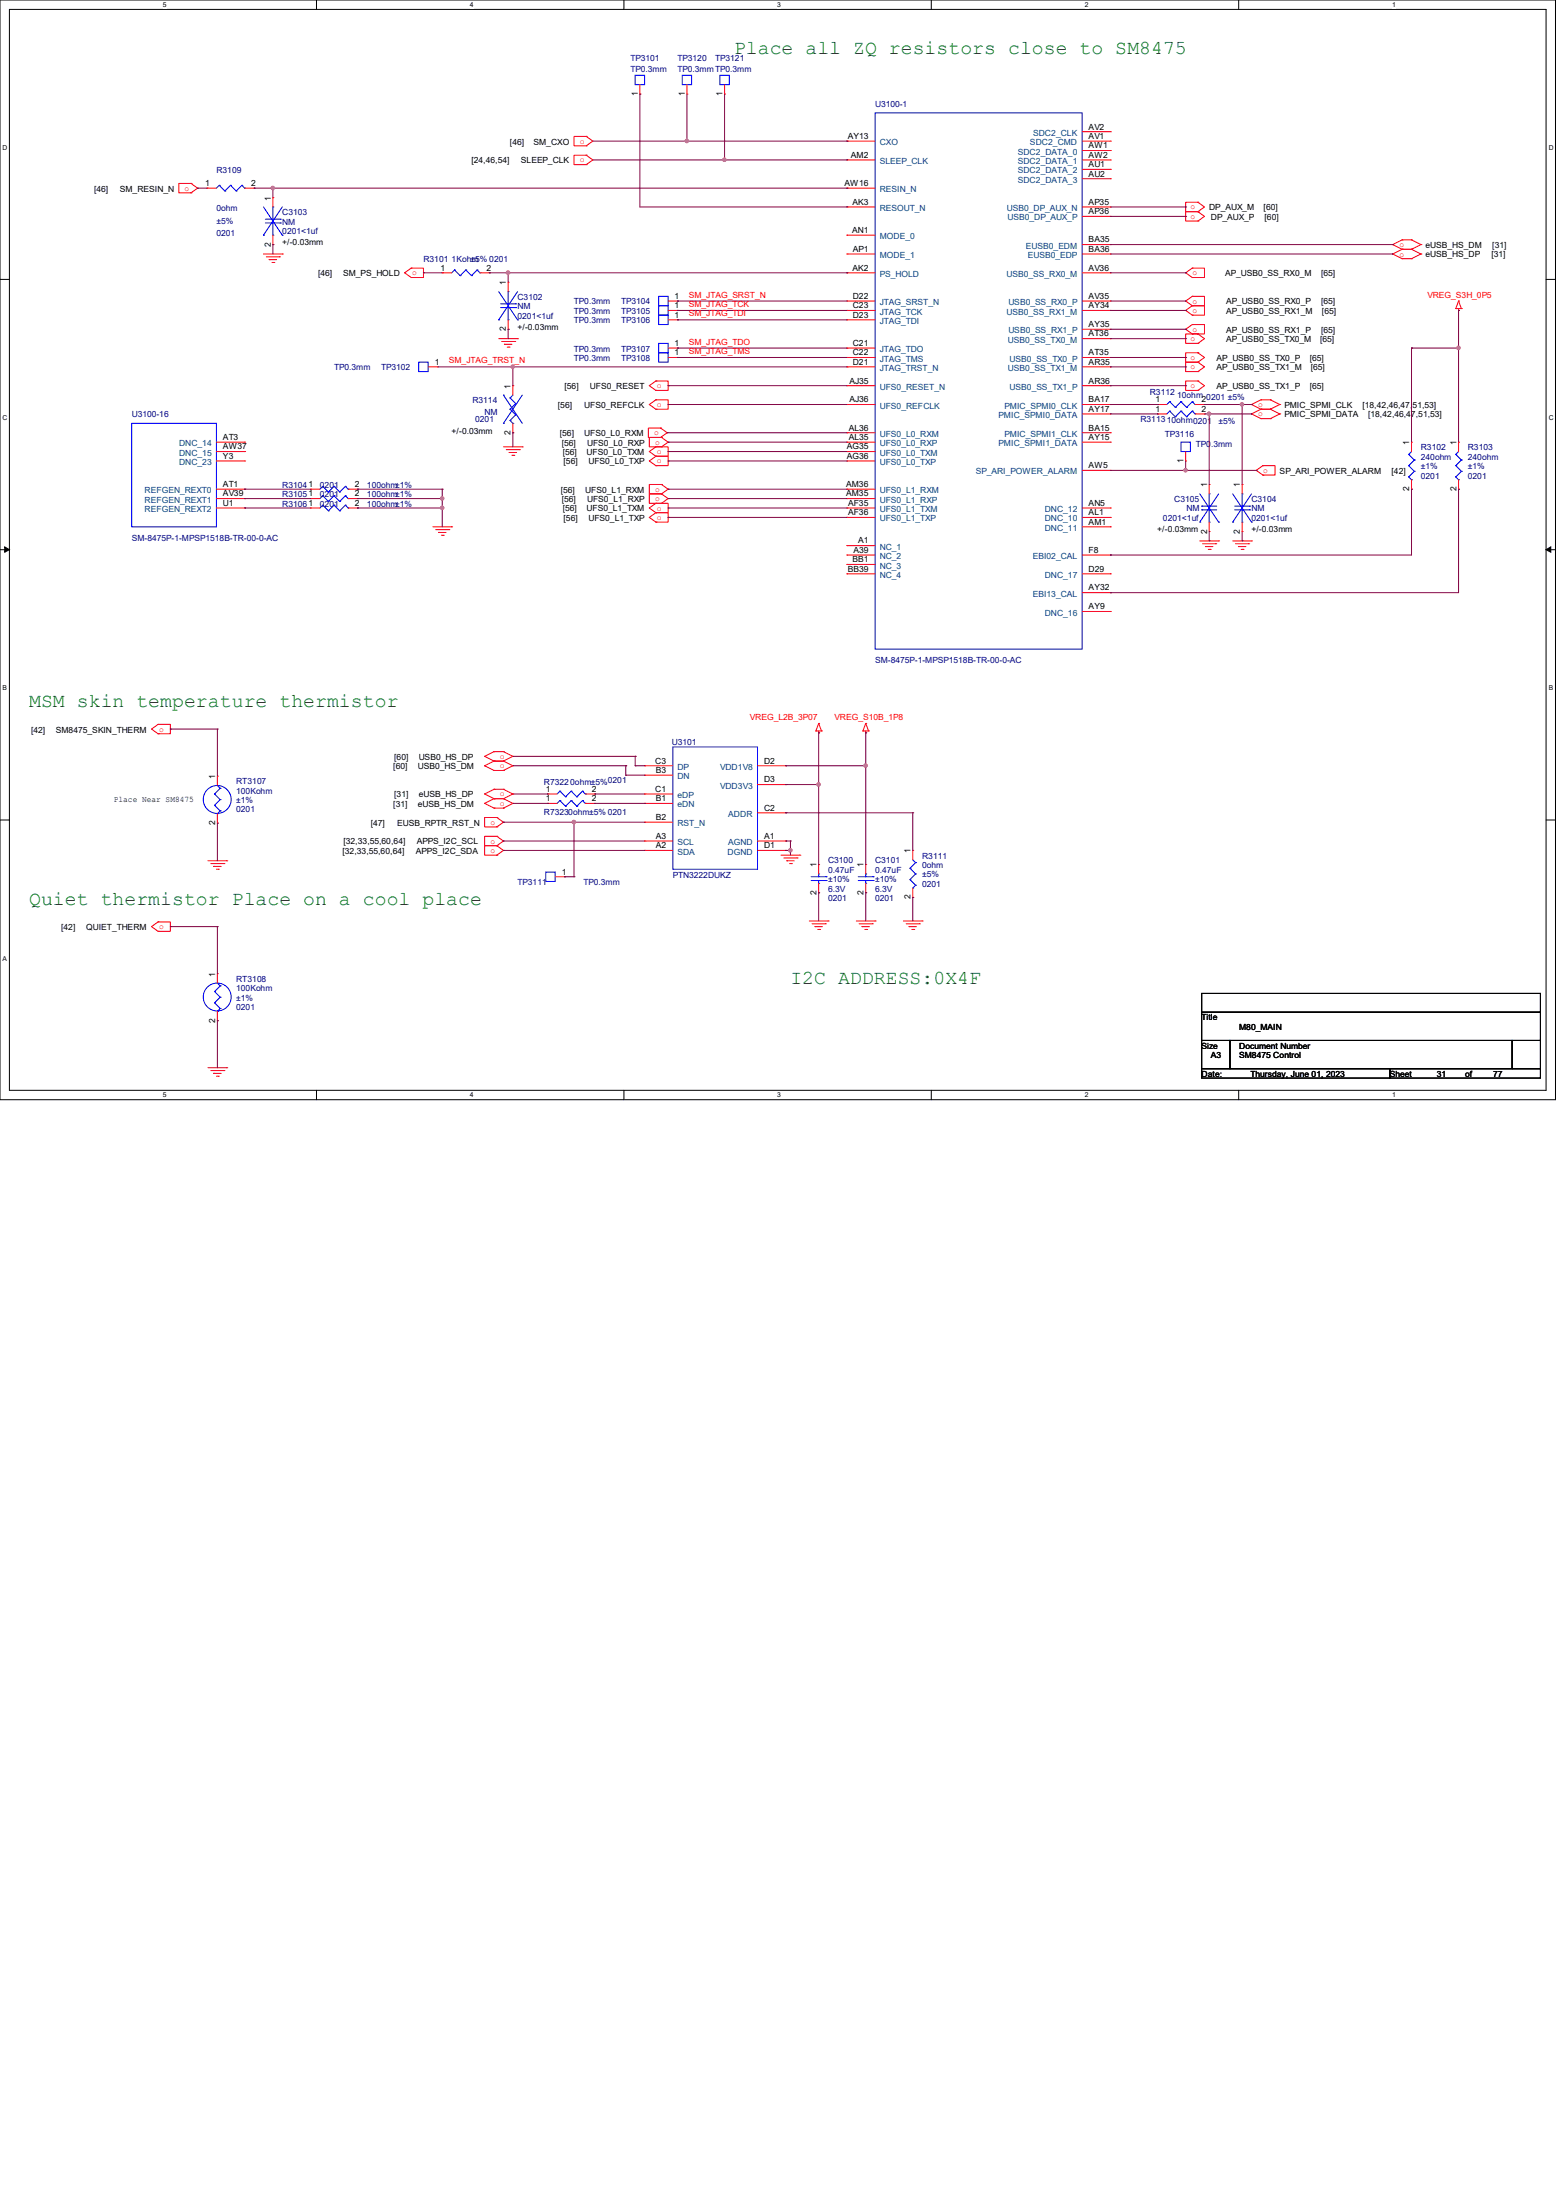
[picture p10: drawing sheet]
<svg xmlns="http://www.w3.org/2000/svg" width="210mm" height="297mm" viewBox="0 0 210 297" stroke-linecap="round" stroke-linejoin="round" font-family="sans-serif">
<path d="M0 0h209.9v148.5h-209.9zM1.3 1.3h207.4v145.9h-207.4z" fill="none" stroke="#000" stroke-width=".13"/>
<g fill="#fff">
<path d="M22 .1h.5v1h-.5z"/>
<path d="M22 147.3h.5v1h-.5z"/>
</g>
<path d="M42.7 0v1.3M42.7 147.2v1.3" fill="none" stroke="#000" stroke-width=".13"/>
<g fill="#fff">
<path d="M63.4 .1h.5v1h-.5z"/>
<path d="M63.4 147.3h.5v1h-.5z"/>
</g>
<path d="M84.2 0v1.3M84.2 147.2v1.3" fill="none" stroke="#000" stroke-width=".13"/>
<g fill="#fff">
<path d="M104.9 .1h.5v1h-.5z"/>
<path d="M104.9 147.3h.5v1h-.5z"/>
</g>
<path d="M125.7 0v1.3M125.7 147.2v1.3" fill="none" stroke="#000" stroke-width=".13"/>
<g fill="#fff">
<path d="M146.4 .1h.5v1h-.5z"/>
<path d="M146.4 147.3h.5v1h-.5z"/>
</g>
<path d="M167.2 0v1.3M167.2 147.2v1.3" fill="none" stroke="#000" stroke-width=".13"/>
<g fill="#fff">
<path d="M187.9 .1h.5v1h-.5z"/>
<path d="M187.9 147.3h.5v1h-.5z"/>
<path d="M.3 19.5h.7v1h-.7z"/>
<path d="M209 19.5h.6v1h-.6z"/>
<path d="M.3 55.9h.7v1h-.7z"/>
<path d="M209 55.9h.6v1h-.6z"/>
</g>
<path d="M0 37.7h1.3M208.7 37.7h1.2" fill="none" stroke="#000" stroke-width=".13"/>
<g fill="#fff">
<path d="M.3 92.4h.6v1h-.6z"/>
<path d="M209 92.4h.6v1h-.6z"/>
</g>
<path d="M0 74.2h1.3M208.7 74.2h1.2" fill="none" stroke="#000" stroke-width=".13"/>
<path d="M.6 73.8l.7 .4-.7 .3zM208.7 74.2l.6-.4v.7z" fill="#000" stroke="#000" stroke-width=".13"/>
<path d="M.3 128.9h.6v1h-.6z" fill="#fff"/>
<path d="M0 110.7h1.3M208.7 110.7h1.2M162.2 134.1h45.7v2.6h-45.7zM162.2 136.7h45.7v3.8h-45.7zM162.2 140.5h3.8v3.8h-3.8zM162.2 144.3h25.4v1.2h-25.4zM166 140.5h38.1v3.8h-38.1zM187.6 144.3h20.3v1.2h-20.3zM204.1 140.5h3.8v3.8h-3.8z" fill="none" stroke="#000" stroke-width=".13"/>
<g fill="none" stroke="#f00" stroke-width=".13">
<path d="M79.1 18.4h.1M79.1 19.7h.1M79.1 18.4h-1.6v1.3h1.6M79.1 18.4l.9 .6-.9 .7M86.4 12.7h.1M86.4 11.4v1.3M92.7 12.7h.1M92.7 11.4v1.3M97.8 12.7h.1M97.8 11.4v1.3M114.3 19h.1M114.3 19h3.8"/>
<path d="M146 19h3.9M146 17.8h3.9M149.9 17.8h.1M149.9 19h.1M25.8 24.8h.1M25.8 26h.1M25.8 24.8h-1.7v1.2h1.7M25.8 24.8l.9 .6-.9 .6M27.9 25.4h.1M27.9 25.4h1.3M33 25.4h1.3M34.3 25.4h.1"/>
<path d="M35.6 34.3h2.5M35.9 34.7h1.8M36.3 35.1h.1M36.3 35.1h1M36.7 35.4h.3M36.8 26.7h.1M36.8 33h.1M36.8 26.7v1.2M36.8 31.7v1.3M37 35.4h.1M37.7 34.7h.1M38.1 34.3h.1"/>
<path d="M55.5 36.2h.1M55.5 37.5h.1M55.5 36.2h1.6v1.3h-1.6M55.5 36.2l-.9 .6 .9 .7M59.7 36.8h.1M59.7 36.8h1.3M64.8 36.8h1.2M66 36.8h.1M68.6 38.1h.1M68.6 38.1v1.3M79.1 21h.1M79.1 22.2h.1"/>
<path d="M79.1 21h-1.6v1.2h1.6M79.1 21l.9 .6-.9 .6M114.3 31.7h.1M114.3 34.3h.1M114.3 36.8h.1M114.3 25.4h.1M114.3 27.9h.1M114.3 21.6h.1M114.3 34.3h3.8M114.3 36.8h3.8M114.3 25.4h3.8M114.3 31.7h3.8"/>
<path d="M114.3 27.9h3.8M114.3 21.6h3.8M146 34.3h3.9M146 36.8h3.9M146 33h3.9M146 27.9h3.9M146 20.3h3.9M146 21.6h3.9M146 22.9h3.9M146 24.1h3.9M146 29.2h3.9M149.9 33h.1"/>
<path d="M149.9 34.3h.1M149.9 20.3h.1M149.9 21.6h.1M149.9 22.9h.1M149.9 24.1h.1M149.9 27.9h.1M149.9 29.2h.1M149.9 36.8h.1M160.9 36.2h.1M160.9 37.5h.1M160.9 36.2h1.7v1.3h-1.7M160.9 36.2l-.9 .6 .9 .7"/>
<path d="M161.7 27.3h.1M161.7 28.6h.1M161.7 27.3h-1.7v1.3h1.7M161.7 29.8h.1M161.7 28.6h-1.7v1.2h1.7M161.7 27.3l.9 .6-.9 .7M161.7 28.6l.9 .6-.9 .6M188 33h.1M188 34.3h.1M188 33l1.2 .7M188 34.3l1.2 .6M189.2 32.4h.1"/>
<path d="M189.2 33.7h.1M189.2 34.9h.1M189.2 32.4l-1.2 .6M189.2 32.4h1.3M189.2 33.7h1.3M189.2 33.7l-1.2 .6M189.2 34.9h1.3M190.5 32.4h.1M190.5 33.7h.1M190.5 34.9h.1M190.5 32.4l1.3 .6M190.5 33.7l1.3 .6"/>
<path d="M191.8 33h.1M191.8 34.3h.1M191.8 33l-1.3 .7M191.8 34.3l-1.3 .6M29.2 59.7h3.8M33 59.7h.1M57.8 49.5h1.3M59.1 49.5h.1M67.3 45.7h2.5M67.7 46.1h1.8M68.1 46.5h.1M68.1 46.5h1"/>
<path d="M68.5 46.9h.2M68.6 44.4h.1M68.6 43.2v1.2M68.7 46.9h.1M69.2 52.1h.1M69.2 58.4h.1M69.2 52.1v1.2M69.2 57.1v1.3M69.5 46.1h.1M69.8 45.7h.1M88.5 51.4h.1M88.5 52.7h.1"/>
<path d="M88.5 51.4h1.7v1.3h-1.7M88.5 54h.1M88.5 55.2h.1M88.5 54h1.7v1.2h-1.7M88.5 51.4l-.9 .7 .9 .6M88.5 54l-.9 .6 .9 .6M89.2 57.8h.1M89.2 59.1h.1M89.2 57.8h-1.7v1.3h1.7M89.2 57.8l.8 .6-.8 .7M89.3 59.1h.1M89.3 59.1h-1.7v1.2h1.7"/>
<path d="M89.3 59.1l.9 .6-.9 .6M90.2 47h1.2M90.2 40.6h1.2M90.2 48.3h1.2M90.2 41.9h1.2M90.2 43.2h1.2M91.4 47h.1M91.4 40.6h.1M91.4 48.3h.1M91.4 41.9h.1M91.4 43.2h.1M114.3 40.6h.1"/>
<path d="M114.3 41.9h.1M114.3 43.2h.1M114.3 47h.1M114.3 48.3h.1M114.3 49.5h.1M114.3 58.4h.1M114.3 59.7h.1M114.3 54.6h.1M114.3 52.1h.1M114.3 47h3.8M114.3 40.6h3.8M114.3 48.3h3.8"/>
<path d="M114.3 54.6h3.8M114.3 41.9h3.8M114.3 43.2h3.8M114.3 49.5h3.8M114.3 58.4h3.8M114.3 59.7h3.8M114.3 52.1h3.8M146 45.7h3.9M146 55.9h3.9M146 40.6h3.9M146 48.3h3.9M146 54.6h3.9"/>
<path d="M146 41.9h3.9M146 49.5h3.9M146 58.4h3.9M146 59.7h3.9M146 52.1h3.9M146 44.4h3.9M149.9 54.6h.1M149.9 55.9h.1M149.9 58.4h.1M149.9 59.7h.1M149.9 40.6h.1M149.9 41.9h.1"/>
<path d="M149.9 44.4h.1M149.9 45.7h.1M149.9 48.3h.1M149.9 49.5h.1M149.9 52.1h.1M156.2 55.9h.1M156.2 54.6h.1M156.2 55.9h1.3M156.2 54.6h1.3M160.9 40h.1M160.9 41.3h.1M160.9 40h1.7v1.3h-1.7"/>
<path d="M160.9 42.5h.1M160.9 41.3h1.7v1.2h-1.7M160.9 43.8h.1M160.9 45.1h.1M160.9 43.8h1.7v1.3h-1.7M160.9 40l-.9 .6 .9 .7M160.9 41.3l-.9 .6 .9 .6M160.9 43.8l-.9 .6 .9 .7M161.3 55.9h1.3M161.3 54.6h1.3M161.7 45.1h.1M161.7 46.4h.1"/>
<path d="M161.7 45.1h-1.7v1.3h1.7M161.7 47.6h.1M161.7 48.9h.1M161.7 47.6h-1.7v1.3h1.7M161.7 50.2h.1M161.7 48.9h-1.7v1.3h1.7M161.7 51.4h.1M161.7 52.7h.1M161.7 51.4h-1.7v1.3h1.7M161.7 45.1l.9 .6-.9 .7M161.7 47.6l.9 .7-.9 .6M161.7 48.9l.9 .6-.9 .7"/>
<path d="M161.7 51.4l.9 .7-.9 .6M162.6 55.9h.1M162.6 54.6h.1M168.9 55.9h.1M168.9 54.6h.1M168.9 55.9l1.3 .6M168.9 54.6l1.3 .6M170.2 55.2h.1M170.2 56.5h.1M170.2 54h.1M170.2 55.2l-1.3 .7M170.2 55.2h1.2"/>
<path d="M170.2 56.5h1.2M170.2 54l-1.3 .6M170.2 54h1.2M171.4 55.2h.1M171.4 56.5h.1M171.4 54h.1M171.4 55.2l1.3 .7M171.4 54l1.3 .6M172.7 55.9h.1M172.7 54.6h.1M172.7 55.9l-1.3 .6M172.7 54.6l-1.3 .6"/>
<path d="M190.5 59.7h.1M190.5 59.7v1.3M196.5 41.7h.1M196.5 41.7h.7M196.8 41.9h.1M196.8 40.6h.1M196.8 59.7h.1M196.8 41.7v.2M196.8 59.7v1.3M196.8 40.6l.4 1.1M196.8 40.6l-.3 1.1M197.2 41.7h.1"/>
<path d="M29.2 67.3h3.8M29.2 68.6h3.8M29.2 66h3.8M29.2 61h3.8M29.2 62.2h3.8M33 61h.1M33 62.2h.1M33 66h.1M33 67.3h.1M33 68.6h.1M41.9 67.3h.1M41.9 68.6h.1"/>
<path d="M41.9 66h.1M41.9 67.3h1.3M41.9 68.6h1.3M41.9 66h1.3M47 67.3h1.3M47 68.6h1.3M47 66h1.3M48.3 67.3h.1M48.3 68.6h.1M48.3 66h.1M58.4 71.1h2.6M58.8 71.5h1.8"/>
<path d="M59.2 71.9h.1M59.2 71.9h1M59.6 72.3h.2M59.8 72.3h.1M60.6 71.5h.1M61 71.1h.1M67.9 60.3h2.6M68.3 60.7h1.8M68.7 61.1h.1M68.7 61.1h1M69.1 61.5h.2M69.3 61.5h.1"/>
<path d="M70.1 60.7h.1M70.5 60.3h.1M88.5 67.9h.1M88.5 69.2h.1M88.5 67.9h1.7v1.3h-1.7M88.5 70.5h.1M88.5 69.2h1.7v1.3h-1.7M88.5 60.3h.1M88.5 61.6h.1M88.5 60.3h1.7v1.3h-1.7M88.5 62.9h.1M88.5 61.6h1.7v1.3h-1.7"/>
<path d="M88.5 67.9l-.9 .7 .9 .6M88.5 69.2l-.9 .6 .9 .7M88.5 60.3l-.9 .7 .9 .6M88.5 61.6l-.9 .6 .9 .7M89.3 65.4h.1M89.3 66.7h.1M89.3 65.4h-1.7v1.3h1.7M89.3 67.9h.1M89.3 66.7h-1.7v1.2h1.7M89.3 60.3h.1M89.3 65.4l.9 .6-.9 .7M89.3 66.7l.9 .6-.9 .6"/>
<path d="M114.3 73.7h.1M114.3 74.9h.1M114.3 76.2h.1M114.3 77.5h.1M114.3 61h.1M114.3 62.2h.1M114.3 66h.1M114.3 67.3h.1M114.3 68.6h.1M114.3 69.8h.1M114.3 67.3h3.8M114.3 68.6h3.8"/>
<path d="M114.3 66h3.8M114.3 69.8h3.8M114.3 77.5h3.8M114.3 74.9h3.8M114.3 73.7h3.8M114.3 76.2h3.8M114.3 61h3.8M114.3 62.2h3.8M146 71.1h3.9M146 68.6h3.9M146 69.8h3.9M146 77.5h3.9"/>
<path d="M146 74.9h3.9M146 63.5h3.9M149.9 69.8h.1M149.9 71.1h.1M149.9 68.6h.1M149.9 77.5h.1M149.9 74.9h.1M149.9 63.5h.1M160 62.2h.1M160 61v1.2M161.9 73h2.6M162.3 73.4h1.8"/>
<path d="M162.7 73.8h.1M162.7 73.8h1M163.1 74.2h.2M163.2 65.4h.1M163.2 71.8h.1M163.2 65.4v1.3M163.2 70.5v1.3M163.3 74.2h.1M164.1 73.4h.1M164.5 73h.1M166.4 73h2.5M166.8 73.4h1.7"/>
<path d="M167.1 73.8h.1M167.1 73.8h1M167.5 74.2h.3M167.6 65.4h.1M167.6 71.8h.1M167.6 65.4v1.3M167.6 70.5v1.3M167.8 74.2h.1M168.5 73.4h.1M168.9 73h.1M170.4 62.9h.1M170.4 64.1h.1"/>
<path d="M170.4 62.9h1.7v1.2h-1.7M170.4 62.9l-.9 .6 .9 .6M190.5 66h.1M190.5 64.8v1.2M196.8 66h.1M196.8 64.8v1.2M21.3 97.8h.1M21.3 99.1h.1M21.3 97.8h1.7v1.3h-1.7M21.3 97.8l-.9 .6 .9 .7M110.1 98.7h.1M110.1 98.7h.8"/>
<path d="M110.5 98.9h.1M110.5 97.7h.1M110.5 98.7v.2M110.5 97.7l.4 1M110.5 97.7l-.4 1M110.9 98.7h.1M116.5 98.7h.1M116.5 98.7h.7M116.8 98.9h.1M116.8 97.7h.1M116.8 98.7v.2M116.8 97.7l.4 1"/>
<path d="M116.8 97.7l-.3 1M117.2 98.7h.1M146 82.5h3.9M146 80h3.9M149.9 82.5h.1M149.9 80h.1M28.1 116.2h2.5M28.4 116.6h1.8M28.8 117h.1M28.8 117h1M29.2 117.3h.3M29.3 104.8h.1"/>
<path d="M29.3 111.1h.1M29.3 104.8v1.2M29.3 109.9v1.2M29.5 117.3h.1M30.2 116.6h.1M30.6 116.2h.1M65.4 102.1h.1M65.4 103.4h.1M65.4 107.2h.1M65.4 108.5h.1M65.4 102.1l1.3 .6M65.4 103.4l1.3 .6"/>
<path d="M65.4 107.2l1.3 .6M65.4 108.5l1.3 .6M66.7 101.5h.1M66.7 102.7h.1M66.7 104h.1M66.7 106.6h.1M66.7 107.8h.1M66.7 109.1h.1M66.7 101.5h1.2M66.7 101.5l-1.3 .6M66.7 102.7h1.2M66.7 102.7l-1.3 .7"/>
<path d="M66.7 104h1.2M66.7 106.6h1.2M66.7 106.6l-1.3 .6M66.7 107.8h1.2M66.7 107.8l-1.3 .7M66.7 109.1h1.2M67.1 112.9h.1M67.1 114.2h.1M67.1 112.9h-1.7v1.3h1.7M67.1 115.4h.1M67.1 114.2h-1.7v1.2h1.7M67.1 110.4h.1"/>
<path d="M67.1 111.6h.1M67.1 110.4h-1.7v1.2h1.7M67.1 112.9l.8 .6-.8 .7M67.1 114.2l.8 .6-.8 .6M67.1 110.4l.8 .6-.8 .6M67.9 101.5h.1M67.9 102.7h.1M67.9 104h.1M67.9 106.6h.1M67.9 107.8h.1M67.9 109.1h.1M67.9 101.5l1.3 .6"/>
<path d="M67.9 102.7l1.3 .7M67.9 106.6l1.3 .6M67.9 107.8l1.3 .7M69.2 102.1h.1M69.2 103.4h.1M69.2 107.2h.1M69.2 108.5h.1M69.2 102.1l-1.3 .6M69.2 103.4l-1.3 .6M69.2 107.2l-1.3 .6M69.2 108.5l-1.3 .6M73.9 108.5h.1"/>
<path d="M73.9 107.2h.1M73.9 108.5h1.3M73.9 107.2h1.3M74.9 118.4h1.3M76.2 118.4h.1M79 108.5h1.3M79 107.2h1.3M80.3 108.5h.1M80.3 107.2h.1M87 103.4h.1M87 104.6h.1M87 108.5h.1"/>
<path d="M87 107.2h.1M87 111h.1M87 113.5h.1M87 114.8h.1M87 103.4h3.8M87 104.6h3.8M87 108.5h3.8M87 107.2h3.8M87 111h3.8M87 113.5h3.8M87 114.8h3.8M102.2 103.4h3.8"/>
<path d="M102.2 113.5h3.8M102.2 114.8h3.8M102.2 109.7h3.8M102.2 105.9h3.8M105.4 115.4h2.5M105.8 115.8h1.8M106 113.5h.1M106 114.8h.1M106 109.7h.1M106 103.4h.1M106 105.9h.1M106.2 116.2h.1"/>
<path d="M106.2 116.2h1M106.6 116.6h.2M106.8 116.6h.1M107.6 115.8h.1M107.9 115.4h.1M110.5 116.7h.1M110.5 116.7v1.3M110.5 119.3v1.2M116.8 116.7h.1M116.8 116.7v1.3M116.8 119.3v1.2M123.2 114.8h.1"/>
<path d="M123.2 114.8v1.3M123.2 119.9v1.3M21.3 124.5h.1M21.3 125.7h.1M21.3 124.5h1.7v1.2h-1.7M21.3 124.5l-.9 .6 .9 .6M29.3 131.4h.1M29.3 137.8h.1M29.3 131.4v1.3M29.3 136.5v1.3M109.2 124.3h2.6M109.6 124.7h1.8"/>
<path d="M110 125.1h.1M110 125.1h1M110.4 125.5h.2M110.5 120.5h.1M110.6 125.5h.1M111.4 124.7h.1M111.8 124.3h.1M115.6 124.3h2.5M116 124.7h1.7M116.3 125.1h.1M116.3 125.1h1M116.7 125.5h.3"/>
<path d="M116.8 120.5h.1M117 125.5h.1M117.7 124.7h.1M118.1 124.3h.1M121.9 124.3h2.6M122.3 124.7h1.8M122.7 125.1h.1M122.7 125.1h1M123.1 125.5h.2M123.2 121.2h.1M123.3 125.5h.1M124.1 124.7h.1"/>
<path d="M124.5 124.3h.1M28.1 144.1h2.5M28.4 144.5h1.8M28.8 144.9h.1M28.8 144.9h1M29.2 145.3h.3M29.5 145.3h.1M30.2 144.5h.1M30.6 144.1h.1"/>
</g>
<g fill="none" stroke="#00f" stroke-width=".13">
<path d="M85.7 10.2h1.3v1.2h-1.3zM92.1 10.2h1.2v1.2h-1.2zM97.2 10.2h1.2v1.2h-1.2zM118.1 15.2h27.9v72.4h-27.9zM29.6 25h.1M29.6 25l-.4 .4M29.6 25l.8 .8M30.4 25.8h.1M31.1 25h.1M31.1 25l-.7 .8M31.1 25l.8 .8M31.9 25.8h.1"/>
<path d="M32.6 25h.1M32.6 25l-.7 .8M32.6 25l.4 .4M33 25.4h.1M35.6 31.7h.1M35.6 27.9l2.5 3.8M35.8 29.6h2M35.8 30.1h2M36.8 27.9h.1M36.8 31.7h.1M36.8 27.9v1.7M36.8 30.1v1.6"/>
<path d="M37.8 29.6h.1M37.8 30.1h.1M38.1 31.7h.1M38.1 27.9l-2.5 3.8M61.3 36.4h.1M61.3 36.4l-.3 .4M61.3 36.4l.8 .8M62.1 37.2h.1M62.9 36.4h.1M62.9 36.4l-.8 .8M62.9 36.4l.7 .8M63.6 37.2h.1"/>
<path d="M64.4 36.4h.1M64.4 36.4l-.8 .8M64.4 36.4l.4 .4M64.8 36.8h.1M67.3 39.4l2.5 3.8M68.6 39.4h.1M68.6 39.4v1.6M69.8 39.4l-2.5 3.8M17.8 57.1h11.4v14h-11.4zM56.5 48.9h1.3v1.3h-1.3zM67.3 43.2h.1M67.6 41h2"/>
<path d="M67.6 41.5h2M67.9 53.3h.1M67.9 57.1h.1M67.9 53.3l2.6 3.8M68.6 43.2h.1M68.6 41.5v1.7M68.8 53.7h.1M68.8 55.2h.1M68.8 56.8h.1M68.8 53.7l.8 .8M68.8 55.2l.8 .8M68.8 56.8l.4 .3"/>
<path d="M69.2 57.1h.1M69.2 53.3l-.4 .4M69.6 54.5h.1M69.6 56h.1M69.6 41h.1M69.6 41.5h.1M69.6 54.5l-.8 .7M69.6 56l-.8 .8M69.8 43.2h.1M70.5 53.3l-2.6 3.8M88.9 46.4h1.3v1.2h-1.3zM88.9 40h1.3v1.3h-1.3z"/>
<path d="M88.9 47.6h1.3v1.3h-1.3zM88.9 41.3h1.3v1.2h-1.3zM88.9 42.5h1.3v1.3h-1.3zM157.9 55.5h.1M157.9 54.2h.1M157.9 55.5l-.4 .4M157.9 55.5l.7 .8M157.9 54.2l-.4 .4M157.9 54.2l.7 .8M158.6 56.3h.1M158.6 55h.1M159.4 59.7h1.3v1.3h-1.3z"/>
<path d="M159.4 55.5h.1M159.4 54.2h.1M159.4 55.5l-.8 .8M159.4 55.5l.7 .8M159.4 54.2l-.8 .8M159.4 54.2l.7 .8M160.1 56.3h.1M160.1 55h.1M160.9 55.5h.1M160.9 54.2h.1M160.9 55.5l-.8 .8M160.9 55.5l.4 .4"/>
<path d="M160.9 54.2l-.8 .8M160.9 54.2l.4 .4M161.3 55.9h.1M161.3 54.6h.1M43.6 66.9h.1M43.6 68.2h.1M43.6 65.7h.1M43.6 66.9l-.4 .4M43.6 66.9l.7 .8M43.6 68.2l-.4 .4M43.6 68.2l.7 .8M43.6 65.7l-.4 .3"/>
<path d="M43.6 65.7l.7 .7M44.3 67.7h.1M44.3 69h.1M44.3 66.4h.1M45.1 66.9h.1M45.1 68.2h.1M45.1 65.7h.1M45.1 66.9l-.8 .8M45.1 66.9l.7 .8M45.1 68.2l-.8 .8M45.1 68.2l.7 .8M45.1 65.7l-.8 .7"/>
<path d="M45.1 65.7l.7 .7M45.8 67.7h.1M45.8 69h.1M45.8 66.4h.1M46.6 66.9h.1M46.6 68.2h.1M46.6 65.7h.1M46.6 66.9l-.8 .8M46.6 66.9l.4 .4M46.6 68.2l-.8 .8M46.6 68.2l.4 .4M46.6 65.7l-.8 .7"/>
<path d="M46.6 65.7l.4 .3M47 67.3h.1M47 68.6h.1M47 66h.1M161.9 70.5h.1M161.9 66.7l2.6 3.8M162.2 68.3h.1M162.2 68.8h.1M162.2 68.3h2M162.2 68.8h2M163.2 66.7h.1M163.2 70.5h.1"/>
<path d="M163.2 66.7v1.6M163.2 68.8v1.7M164.5 70.5h.1M164.5 66.7l-2.6 3.8M166.4 70.5h.1M166.4 66.7l2.5 3.8M166.6 68.3h2.1M166.6 68.8h2.1M167.6 66.7h.1M167.6 70.5h.1M167.6 66.7v1.6M167.6 68.8v1.7"/>
<path d="M168.7 68.3h.1M168.7 68.8h.1M168.9 70.5h.1M168.9 66.7l-2.5 3.8M190.1 61.3h.1M190.1 62.9h.1M190.1 64.4h.1M190.1 61.3l.8 .8M190.1 62.9l.8 .7M190.1 64.4l.4 .4M190.5 64.8h.1M190.5 61l-.4 .3"/>
<path d="M190.9 62.1h.1M190.9 63.6h.1M190.9 62.1l-.8 .8M190.9 63.6l-.8 .8M196.5 61.3h.1M196.5 62.9h.1M196.5 64.4h.1M196.5 61.3l.7 .8M196.5 62.9l.7 .7M196.5 64.4l.3 .4M196.8 64.8h.1M196.8 61l-.3 .3"/>
<path d="M197.2 62.1h.1M197.2 63.6h.1M197.2 62.1l-.7 .8M197.2 63.6l-.7 .8M29 107.2h.1M29 108.7h.1M29 107.2l.7 .7M29 108.7l.7 .8M29.3 109.9h.1M29.3 106l.4 .4M29.7 106.4h.1M29.7 107.9h.1"/>
<path d="M29.7 109.5h.1M29.7 106.4l-.7 .8M29.7 107.9l-.7 .8M29.7 109.5l-.4 .4M73.7 117.7h1.2v1.3h-1.2zM75.6 108.1h.1M75.6 106.8h.1M75.6 108.1l-.4 .4M75.6 108.1l.7 .7M75.6 106.8l-.4 .4M75.6 106.8l.7 .8M76.3 108.8h.1"/>
<path d="M76.3 107.6h.1M77.1 108.1h.1M77.1 106.8h.1M77.1 108.1l-.8 .7M77.1 108.1l.8 .7M77.1 106.8l-.8 .8M77.1 106.8l.8 .8M77.9 108.8h.1M77.9 107.6h.1M78.6 108.1h.1M78.6 106.8h.1M78.6 108.1l-.7 .7"/>
<path d="M78.6 108.1l.4 .4M78.6 106.8l-.7 .8M78.6 106.8l.4 .4M79 108.5h.1M79 107.2h.1M90.8 100.8h11.4v16.5h-11.4zM109.5 118.4h2M109.5 118.9h2M110.5 118h.1M110.5 119.3h.1M110.5 118v.4M110.5 118.9v.4"/>
<path d="M111.5 118.4h.1M111.5 118.9h.1M115.8 118.4h2.1M115.8 118.9h2.1M116.8 118h.1M116.8 119.3h.1M116.8 118v.4M116.8 118.9v.4M117.9 118.4h.1M117.9 118.9h.1M122.8 117.2h.1M122.8 118.7h.1"/>
<path d="M122.8 117.2l.8 .8M122.8 118.7l.8 .8M123.2 119.9h.1M123.2 116.1l.4 .4M123.6 116.5h.1M123.6 118h.1M123.6 119.5h.1M123.6 116.5l-.8 .7M123.6 118l-.8 .7M123.6 119.5l-.4 .4M29 133.9h.1M29 135.4h.1"/>
<path d="M29 133.9l.7 .7M29 135.4l.7 .7M29.3 136.5h.1M29.3 132.7l.4 .4M29.7 133.1h.1M29.7 134.6h.1M29.7 136.1h.1M29.7 133.1l-.7 .8M29.7 134.6l-.7 .8M29.7 136.1l-.4 .4"/>
<circle cx="29.3" cy="107.9" r="1.88"/>
<circle cx="29.3" cy="134.6" r="1.88"/>
</g>
<g fill="none" stroke="#800040" stroke-width=".13">
<path d="M80 19h34.3M86.4 12.7h.1M86.4 12.7v15.2h27.9M92.7 19h.1M92.7 12.7v6.3M97.8 12.7v8.9M114.3 19h.1M26.7 25.4h.1M26.7 25.4h1.2M34.3 25.4h.1M34.3 25.4h80M36.8 33h.1"/>
<path d="M36.8 25.4h.1M36.8 25.4v1.3M36.8 33v1.3M57.1 36.8h.1M57.1 36.8h2.6M66 36.8h.1M66 36.8h48.3M68.6 36.8h.1M68.6 36.8v1.3M80 21.6h34.3M97.8 21.6h.1M114.3 27.9h.1"/>
<path d="M114.3 25.4h.1M114.3 36.8h.1M114.3 21.6h.1M149.9 36.8h10.1M149.9 34.3h38.1M149.9 27.9h10.1M149.9 33h38.1M149.9 29.2h10.1M160 36.8h.1M160 27.9h.1M160 29.2h.1M188 34.3h.1"/>
<path d="M188 33h.1M59.1 49.5h55.2M68.6 44.4h.1M68.6 44.4v1.3M69.2 49.5h.1M69.2 58.4h.1M69.2 49.5v2.6M69.2 58.4v1.9M90 58.4h.1M90 58.4h24.3M90.2 52.1h.1M90.2 54.6h.1"/>
<path d="M90.2 59.7h.1M90.2 52.1h24.1M90.2 54.6h24.1M90.2 59.7h24.1M91.4 40.6h.1M91.4 41.9h.1M91.4 43.2h.1M91.4 47h.1M91.4 48.3h.1M91.4 40.6h22.9M91.4 41.9h22.9M91.4 43.2h22.9"/>
<path d="M91.4 47h22.9M91.4 48.3h22.9M149.9 40.6h10.1M149.9 41.9h10.1M149.9 48.3h10.1M149.9 49.5h10.1M149.9 52.1h10.1M149.9 54.6h6.3M149.9 55.9h6.3M149.9 44.4h10.1M149.9 45.7h10.1M156.2 54.6h.1"/>
<path d="M156.2 55.9h.1M160 40.6h.1M160 44.4h.1M160 41.9h.1M160 48.3h.1M160 45.7h.1M160 49.5h.1M160 52.1h.1M162.6 54.6h6.3M162.6 55.9h6.3M163.2 55.9h.1M163.2 55.9v9.5"/>
<path d="M167.6 54.6h.1M167.6 54.6v10.8M168.9 55.9h.1M168.9 54.6h.1M190.5 47h.1M190.5 47h6.3M190.5 47v12.7M196.8 41.9h.1M196.8 47h.1M196.8 41.9v17.8M33 66h.1M33 67.3h.1"/>
<path d="M33 68.6h.1M33 66h8.9M33 67.3h8.9M33 68.6h8.9M48.3 66h.1M48.3 67.3h.1M48.3 68.6h.1M48.3 66h11.4M48.3 67.3h11.4M48.3 68.6h11.4M59.7 66h.1M59.7 67.3h.1"/>
<path d="M59.7 68.6h.1M59.7 66v5.1M90.2 66h.1M90.2 67.3h.1M90.2 68.6h.1M90.2 69.8h.1M90.2 61h.1M90.2 62.2h.1M90.2 66h24.1M90.2 67.3h24.1M90.2 68.6h24.1M90.2 69.8h24.1"/>
<path d="M90.2 61h24.1M90.2 62.2h24.1M149.9 74.9h.1M149.9 63.5h19.6M160 63.5h.1M160 62.2v1.3M163.2 73h.1M163.2 71.8v1.2M167.6 73h.1M167.6 71.8v1.2M169.5 63.5h.1M190.5 66h.1"/>
<path d="M190.5 66v8.9h-40.6M196.8 66h.1M196.8 66v14h-46.9M23 98.4h.1M23 98.4h6.3M29.3 98.4h.1M29.3 98.4v6.4M110.5 98.9h.1M110.5 98.9v17.8M116.8 98.9h.1M116.8 98.9v17.8M149.9 80h.1"/>
<path d="M29.3 111.1h.1M29.3 111.1v5.1M67.9 113.5h.1M67.9 114.8h.1M67.9 111h.1M67.9 113.5h19.1M67.9 114.8h19.1M67.9 111h19.1M69.2 103.4h15.3M69.2 107.2h4.7M69.2 102.1h16.5M69.2 108.5h4.7"/>
<path d="M73.9 107.2h.1M73.9 108.5h.1M76.2 118.4h.1M76.2 118.4h1.3M77.5 111h.1M77.5 118.4h.1M77.5 111v7.4M80.3 107.2h.1M80.3 107.2h6.7M80.3 108.5h6.7M84.5 103.4h.1M84.5 104.6h.1"/>
<path d="M84.5 103.4v1.2M84.5 104.6h2.5M85.7 102.1h.1M85.7 103.4h.1M85.7 103.4h1.3M85.7 102.1v1.3M87 108.5h.1M106 103.4h.1M106 105.9h.1M106 109.7h.1M106 113.5h.1M106 114.8h.1"/>
<path d="M106 103.4h10.8M106 105.9h4.5M106 113.5h.7M106 114.8h.7M106 109.7h17.2M106.7 113.5h.1M106.7 114.8h.1M106.7 113.5v1.9M110.5 105.9h.1M116.8 103.4h.1M123.2 109.7h.1M123.2 109.7v5.1"/>
<path d="M23 125.1h.1M23 125.1h6.3M29.3 125.1h.1M29.3 137.8h.1M29.3 125.1v6.3M29.3 137.8v6.3M110.5 120.5h.1M110.5 120.5v3.8M116.8 120.5h.1M116.8 120.5v3.8M123.2 121.2h.1M123.2 121.2v3.1"/>
</g>
<g fill="#f0f" stroke="#f0f" stroke-width=".13">
<circle cx="196.8" cy="47" r=".23"/>
<circle cx="59.7" cy="67.3" r=".23"/>
<circle cx="160" cy="63.5" r=".23"/>
<circle cx="59.7" cy="68.6" r=".23"/>
<circle cx="36.8" cy="25.4" r=".23"/>
<circle cx="68.6" cy="36.8" r=".23"/>
<circle cx="69.2" cy="49.5" r=".23"/>
<circle cx="116.8" cy="103.4" r=".23"/>
<circle cx="110.5" cy="105.9" r=".23"/>
<circle cx="77.4" cy="111" r=".23"/>
<circle cx="106.7" cy="114.8" r=".23"/>
<circle cx="163.2" cy="55.9" r=".23"/>
<circle cx="167.6" cy="54.6" r=".23"/>
<circle cx="92.7" cy="19" r=".23"/>
<circle cx="97.8" cy="21.6" r=".23"/>
</g>
<g font-size="2.7" fill="#008000">
<text x="99.1" y="7.2">Place all ZQ resistors close to SM8475</text>
<text x="3.9" y="95.5">MSM skin temperature thermistor</text>
<text x="3.9" y="122.2">Quiet thermistor Place on a cool place</text>
<text x="106.7" y="132.8">I2C ADDRESS:0X4F</text>
</g>
<g font-size="1.1" fill="#000080">
<text x="85.1" y="8.2">TP3101</text>
<text x="85.1" y="9.7">TP0.3mm</text>
<text x="91.4" y="8.2">TP3120</text>
<text x="91.4" y="9.7">TP0.3mmTP0.3mm</text>
<text x="96.5" y="8.2">TP3121</text>
<text x="118.1" y="14.4">U3100-1</text>
<text x="29.2" y="23.3">R3109</text>
<text x="29.2" y="28.5">0ohm</text>
<text x="38.1" y="29">C3103</text>
<text x="29.2" y="30.2">±5%</text>
<text x="29.2" y="31.8">0201</text>
<text x="38.1" y="30.3">NM</text>
<text x="38.1" y="31.6">0201&lt;1uf</text>
<text x="57.1" y="35.4">R3101</text>
<text x="61" y="35.4">1Kohm</text>
<text x="63.5" y="35.4">±5% 0201</text>
<text x="69.8" y="40.5">C3102</text>
<text x="69.8" y="41.7">NM</text>
<text x="77.5" y="41.1">TP0.3mm</text>
<text x="83.8" y="41.1">TP3104</text>
<text x="69.8" y="43">0201&lt;1uf</text>
<text x="77.5" y="47.5">TP0.3mm</text>
<text x="77.5" y="42.4">TP0.3mm</text>
<text x="77.5" y="43.6">TP0.3mm</text>
<text x="83.8" y="47.5">TP3107</text>
<text x="83.8" y="42.4">TP3105</text>
<text x="83.8" y="43.6">TP3106</text>
<text x="45.1" y="50">TP0.3mm</text>
<text x="51.4" y="50">TP3102</text>
<text x="77.5" y="48.7">TP0.3mm</text>
<text x="83.8" y="48.7">TP3108</text>
<text x="155.2" y="53.3">R3112</text>
<text x="158.9" y="53.7">10ohm 0201</text>
<text x="17.8" y="56.3">U3100-16</text>
<text x="63.7" y="54.4">R3114</text>
<text x="64.1" y="57">0201</text>
<text x="65.4" y="56">NM</text>
<text x="153.9" y="57">R311310ohm0201</text>
<text x="157.2" y="59">TP3116</text>
<text x="164.4" y="57.2">±5%</text>
<text x="165.7" y="54.1">±5%</text>
<text x="38.1" y="65.9">R31041</text>
<text x="43.2" y="65.9">0201</text>
<text x="49.5" y="65.9">100ohm±1%</text>
<text x="161.4" y="60.3">TP0.3mm</text>
<text x="191.8" y="60.8">R3102</text>
<text x="191.8" y="62.1">240ohm</text>
<text x="191.8" y="63.3">±1%</text>
<text x="191.8" y="64.6">0201</text>
<text x="198.1" y="60.8">R3103</text>
<text x="198.1" y="62.1">240ohm</text>
<text x="198.1" y="63.3">±1%</text>
<text x="198.1" y="64.6">0201</text>
<text x="38.1" y="67.1">R31051</text>
<text x="38.1" y="68.4">R31061</text>
<text x="43.2" y="67.1">0201</text>
<text x="43.2" y="68.4">0201</text>
<text x="49.5" y="67.1">100ohm±1%</text>
<text x="49.5" y="68.4">100ohm±1%</text>
<text x="157" y="70.3">0201&lt;1uf</text>
<text x="158.5" y="67.8">C3105</text>
<text x="160.1" y="69">NM</text>
<text x="168.9" y="67.8">C3104</text>
<text x="168.9" y="69">NM</text>
<text x="168.9" y="70.3">0201&lt;1uf</text>
<text x="17.8" y="73">SM-8475P-1-MPSP1518B-TR-00-0-AC</text>
<text x="118.1" y="89.5">SM-8475P-1-MPSP1518B-TR-00-0-AC</text>
<text x="90.7" y="100.5">U3101</text>
<text x="31.9" y="105.9">RT3107</text>
<text x="31.9" y="107.1">100Kohm</text>
<text x="73.4" y="106">R73220ohm±5%0201</text>
<text x="31.9" y="108.4">±1%</text>
<text x="31.9" y="109.7">0201</text>
<text x="73.4" y="110.1">R73230ohm±5% 0201</text>
<text x="69.8" y="119.5">TP3111</text>
<text x="78.7" y="119.5">TP0.3mm</text>
<text x="90.8" y="118.6">PTN3222DUKZ</text>
<text x="111.7" y="116.5">C3100</text>
<text x="111.7" y="117.8">0.47uF</text>
<text x="111.7" y="119.1">±10%</text>
<text x="118.1" y="116.5">C3101</text>
<text x="118.1" y="117.8">0.47uF</text>
<text x="118.1" y="119.1">±10%</text>
<text x="124.4" y="115.9">R3111</text>
<text x="124.4" y="117.2">0ohm</text>
<text x="124.4" y="118.4">±5%</text>
<text x="124.4" y="119.7">0201</text>
<text x="111.7" y="121.6">0201</text>
<text x="111.7" y="120.4">6.3V</text>
<text x="118.1" y="121.6">0201</text>
<text x="118.1" y="120.4">6.3V</text>
<text x="31.9" y="132.5">RT3108</text>
<text x="31.9" y="133.8">100Kohm</text>
<text x="31.9" y="135.1">±1%</text>
<text x="31.9" y="136.4">0201</text>
</g>
<g font-size="1.1">
<text x="86.1" y="13" transform="rotate(-90 86.1 13)">1</text>
<text x="92.4" y="13" transform="rotate(-90 92.4 13)">1</text>
<text x="97.5" y="13" transform="rotate(-90 97.5 13)">1</text>
<text x="146.9" y="17.5">AV2</text>
<text x="63.6" y="22.1">[24,46,54]</text>
<text x="68.8" y="19.5">[46]</text>
<text x="70.3" y="22.1">SLEEP_CLK</text>
<text x="72" y="19.5">SM_CXO</text>
<text x="114.4" y="18.8">AY13</text>
<text x="114.8" y="21.3">AM2</text>
<text x="146.9" y="18.8">AV1</text>
<text x="146.9" y="20">AW1</text>
<text x="146.9" y="21.3">AW2</text>
<text x="146.9" y="22.6">AU1</text>
<text x="146.9" y="23.8">AU2</text>
<text x="12.7" y="25.9">[46]</text>
<text x="16.2" y="25.9">SM_RESIN_N</text>
<text x="27.7" y="25.1">1</text>
<text x="33.9" y="25.1">2</text>
<text x="36.5" y="27.1" transform="rotate(-90 36.5 27.1)">1</text>
<text x="114" y="25.1">AW16</text>
<text x="115.1" y="27.6">AK3</text>
<text x="146.9" y="27.6">AP35</text>
<text x="146.9" y="28.9">AP36</text>
<text x="163.2" y="28.4">DP_AUX_M</text>
<text x="163.4" y="29.7">DP_AUX_P</text>
<text x="170.5" y="28.4">[60]</text>
<text x="170.7" y="29.7">[60]</text>
<text x="36.5" y="33.3" transform="rotate(-90 36.5 33.3)">2</text>
<text x="38.1" y="33.1">+/-0.03mm</text>
<text x="115" y="31.5">AN1</text>
<text x="115.1" y="34">AP1</text>
<text x="146.9" y="32.7">BA35</text>
<text x="146.9" y="34">BA36</text>
<text x="192.4" y="33.5">eUSB_HS_DM</text>
<text x="192.4" y="34.8">eUSB_HS_DP</text>
<text x="201.3" y="34.8">[31]</text>
<text x="201.4" y="33.5">[31]</text>
<text x="42.9" y="37.3">[46]</text>
<text x="46.3" y="37.3">SM_PS_HOLD</text>
<text x="59.4" y="36.5">1</text>
<text x="65.7" y="36.5">2</text>
<text x="68.3" y="38.5" transform="rotate(-90 68.3 38.5)">1</text>
<text x="91.1" y="40.3">1</text>
<text x="91.1" y="41.6">1</text>
<text x="115.1" y="36.5">AK2</text>
<text x="115.1" y="40.3">D22</text>
<text x="115.1" y="41.6">C23</text>
<text x="146.9" y="36.5">AV36</text>
<text x="146.9" y="40.3">AV35</text>
<text x="146.9" y="41.6">AY34</text>
<text x="165.3" y="37.3">AP_USB0_SS_RX0_M</text>
<text x="165.5" y="41.1">AP_USB0_SS_RX0_P</text>
<text x="178.3" y="37.3">[65]</text>
<text x="178.3" y="41.1">[65]</text>
<text x="68.3" y="44.7" transform="rotate(-90 68.3 44.7)">2</text>
<text x="69.8" y="44.5">+/-0.03mm</text>
<text x="91.1" y="46.7">1</text>
<text x="91.1" y="48">1</text>
<text x="91.1" y="42.9">1</text>
<text x="115.1" y="42.9">D23</text>
<text x="115.1" y="46.7">C21</text>
<text x="115.1" y="48">C22</text>
<text x="146.9" y="44.2">AY35</text>
<text x="146.9" y="45.4">AT36</text>
<text x="146.9" y="48">AT35</text>
<text x="165.5" y="42.4">AP_USB0_SS_RX1_M</text>
<text x="165.5" y="44.9">AP_USB0_SS_RX1_P</text>
<text x="165.5" y="46.2">AP_USB0_SS_TX0_M</text>
<text x="178.2" y="46.2">[65]</text>
<text x="178.3" y="44.9">[65]</text>
<text x="178.4" y="42.4">[65]</text>
<text x="58.7" y="49.2">1</text>
<text x="68.9" y="52.5" transform="rotate(-90 68.9 52.5)">1</text>
<text x="76.2" y="52.5">[56]</text>
<text x="79.6" y="52.5">UFS0_RESET</text>
<text x="114.6" y="51.8">AJ35</text>
<text x="115.1" y="49.2">D21</text>
<text x="146.9" y="49.2">AR35</text>
<text x="146.9" y="51.8">AR36</text>
<text x="164.2" y="48.7">AP_USB0_SS_TX0_P</text>
<text x="164.2" y="50">AP_USB0_SS_TX1_M</text>
<text x="164.2" y="52.5">AP_USB0_SS_TX1_P</text>
<text x="176.8" y="48.7">[65]</text>
<text x="176.8" y="52.5">[65]</text>
<text x="176.9" y="50">[65]</text>
<text x="30.1" y="59.4">AT3</text>
<text x="61" y="58.6">+/-0.03mm</text>
<text x="68.9" y="58.7" transform="rotate(-90 68.9 58.7)">2</text>
<text x="75.3" y="55.1">[56]</text>
<text x="75.6" y="58.9">[56]</text>
<text x="78.9" y="55.1">UFS0_REFCLK</text>
<text x="78.9" y="58.9">UFS0_L0_RXM</text>
<text x="114.5" y="58.1">AL36</text>
<text x="114.5" y="59.4">AL35</text>
<text x="114.6" y="54.3">AJ36</text>
<text x="146.9" y="54.3">BA17</text>
<text x="146.9" y="55.6">AY17</text>
<text x="146.9" y="58.1">BA15</text>
<text x="146.9" y="59.4">AY15</text>
<text x="155.9" y="55.6">1</text>
<text x="155.9" y="54.3">1</text>
<text x="162.2" y="55.6">2</text>
<text x="162.2" y="54.3">2</text>
<text x="173.3" y="56.3">PMIC_SPMI_DATA</text>
<text x="173.3" y="55.1">PMIC_SPMI_CLK</text>
<text x="183.9" y="55.1">[18,42,46,47,51,53]</text>
<text x="184.6" y="56.3">[18,42,46,47,51,53]</text>
<text x="30.1" y="60.7">AW37</text>
<text x="30.1" y="61.9">Y3</text>
<text x="30.1" y="65.7">AT1</text>
<text x="47.9" y="65.7">2</text>
<text x="75.8" y="60.2">[56]</text>
<text x="75.9" y="61.4">[56]</text>
<text x="76.1" y="62.7">[56]</text>
<text x="79.2" y="61.4">UFS0_L0_TXM</text>
<text x="79.2" y="60.2">UFS0_L0_RXP</text>
<text x="79.4" y="62.7">UFS0_L0_TXP</text>
<text x="114.2" y="65.7">AM36</text>
<text x="114.3" y="60.7">AG35</text>
<text x="114.3" y="61.9">AG36</text>
<text x="146.9" y="63.2">AW5</text>
<text x="159.7" y="62.5" transform="rotate(-90 159.7 62.5)">1</text>
<text x="162.9" y="65.8" transform="rotate(-90 162.9 65.8)">1</text>
<text x="167.3" y="65.8" transform="rotate(-90 167.3 65.8)">1</text>
<text x="172.7" y="64">SP_ARI_POWER_ALARM</text>
<text x="187.8" y="64">[42]</text>
<text x="190.2" y="60.1" transform="rotate(-90 190.2 60.1)">1</text>
<text x="196.6" y="60.1" transform="rotate(-90 196.6 60.1)">1</text>
<text x="30.1" y="67">AV39</text>
<text x="30.1" y="68.3">U1</text>
<text x="47.9" y="67">2</text>
<text x="47.9" y="68.3">2</text>
<text x="75.7" y="66.5">[56]</text>
<text x="75.8" y="67.8">[56]</text>
<text x="75.9" y="69">[56]</text>
<text x="76.1" y="70.3">[56]</text>
<text x="79" y="66.5">UFS0_L1_RXM</text>
<text x="79.2" y="69">UFS0_L1_TXM</text>
<text x="79.2" y="67.8">UFS0_L1_RXP</text>
<text x="79.4" y="70.3">UFS0_L1_TXP</text>
<text x="114.2" y="67">AM35</text>
<text x="114.5" y="68.3">AF35</text>
<text x="114.5" y="69.6">AF36</text>
<text x="146.9" y="69.6">AL1</text>
<text x="146.9" y="70.8">AM1</text>
<text x="146.9" y="68.3">AN5</text>
<text x="156.2" y="71.8">+/-0.03mm</text>
<text x="168.9" y="71.8">+/-0.03mm</text>
<text x="190.2" y="66.3" transform="rotate(-90 190.2 66.3)">2</text>
<text x="196.6" y="66.3" transform="rotate(-90 196.6 66.3)">2</text>
<text x="114.4" y="77.2">BB39</text>
<text x="115.1" y="75.9">BB1</text>
<text x="115.2" y="74.6">A39</text>
<text x="115.8" y="73.4">A1</text>
<text x="146.9" y="77.2">D29</text>
<text x="146.9" y="74.6">F8</text>
<text x="162.9" y="72" transform="rotate(-90 162.9 72)">2</text>
<text x="167.3" y="72" transform="rotate(-90 167.3 72)">2</text>
<text x="146.9" y="82.3">AY9</text>
<text x="146.9" y="79.7">AY32</text>
<text x="4.2" y="98.9">[42]</text>
<text x="7.5" y="98.9">SM8475_SKIN_THERM</text>
<text x="29" y="105.2" transform="rotate(-90 29 105.2)">1</text>
<text x="53.1" y="103.8">[60]</text>
<text x="53.2" y="102.6">[60]</text>
<text x="53.2" y="107.7">[31]</text>
<text x="56.4" y="103.8">USB0_HS_DM</text>
<text x="56.5" y="102.6">USB0_HS_DP</text>
<text x="56.5" y="107.7">eUSB_HS_DP</text>
<text x="73.7" y="106.9">1</text>
<text x="79.9" y="106.9">2</text>
<text x="88.4" y="103.1">C3</text>
<text x="88.4" y="106.9">C1</text>
<text x="88.5" y="104.4">B3</text>
<text x="103.1" y="103.1">D2</text>
<text x="103.1" y="105.6">D3</text>
<text x="15.4" y="108.3">Place Near SM8475</text>
<text x="29" y="111.4" transform="rotate(-90 29 111.4)">2</text>
<text x="50" y="111.5">[47]</text>
<text x="53.1" y="108.9">[31]</text>
<text x="53.6" y="111.5">EUSB_RPTR_RST_N</text>
<text x="56.4" y="108.9">eUSB_HS_DM</text>
<text x="73.7" y="108.2">1</text>
<text x="79.9" y="108.2">2</text>
<text x="88.5" y="108.2">B1</text>
<text x="88.5" y="110.7">B2</text>
<text x="88.5" y="113.2">A3</text>
<text x="103.1" y="113.2">A1</text>
<text x="103.1" y="109.4">C2</text>
<text x="46.2" y="115.3">[32,33,55,60,64]</text>
<text x="46.4" y="114">[32,33,55,60,64]</text>
<text x="56.1" y="115.3">APPS_I2C_SDA</text>
<text x="56.3" y="114">APPS_I2C_SCL</text>
<text x="75.8" y="118.1">1</text>
<text x="88.5" y="114.5">A2</text>
<text x="103.1" y="114.5">D1</text>
<text x="110.2" y="117.1" transform="rotate(-90 110.2 117.1)">1</text>
<text x="116.5" y="117.1" transform="rotate(-90 116.5 117.1)">1</text>
<text x="122.9" y="115.2" transform="rotate(-90 122.9 115.2)">1</text>
<text x="8.3" y="125.6">[42]</text>
<text x="11.6" y="125.6">QUIET_THERM</text>
<text x="110.2" y="120.8" transform="rotate(-90 110.2 120.8)">2</text>
<text x="116.5" y="120.8" transform="rotate(-90 116.5 120.8)">2</text>
<text x="122.9" y="121.4" transform="rotate(-90 122.9 121.4)">2</text>
<text x="29" y="131.8" transform="rotate(-90 29 131.8)">1</text>
<text x="162.2" y="137.8">Title</text>
<text x="29" y="138.1" transform="rotate(-90 29 138.1)">2</text>
<text x="162.2" y="141.6">Size</text>
<text x="163.4" y="142.8">A3</text>
<text x="167.2" y="141.6">Document Number</text>
<text x="167.2" y="142.8">SM8475 Control</text>
<text x="167.2" y="139">M80_MAIN</text>
<text x="162.2" y="145.4">Date:</text>
<text x="168.8" y="145.4">Thursday, June 01, 2023</text>
<text x="187.6" y="145.4">Sheet</text>
<text x="193.9" y="145.4">31</text>
<text x="197.7" y="145.4">of</text>
<text x="201.5" y="145.4">77</text>
</g>
<g font-size="1.1" fill="#f00">
<text x="78.2" y="19.4">o</text>
<text x="78.2" y="21.9">o</text>
<text x="24.9" y="25.7">o</text>
<text x="160.7" y="28.3">o</text>
<text x="160.7" y="29.5">o</text>
<text x="188.9" y="33.4">o</text>
<text x="188.9" y="34.6">o</text>
<text x="55.6" y="37.2">o</text>
<text x="93" y="40.2">SM_JTAG_SRST_N</text>
<text x="93" y="41.4">SM_JTAG_TCK</text>
<text x="160.9" y="37.2">o</text>
<text x="160.9" y="41">o</text>
<text x="192.6" y="40.2">VREG_S3H_0P5</text>
<text x="93" y="42.7">SM_JTAG_TDI</text>
<text x="93" y="46.5">SM_JTAG_TDO</text>
<text x="93" y="47.8">SM_JTAG_TMS</text>
<text x="160.7" y="46.1">o</text>
<text x="160.9" y="42.2">o</text>
<text x="160.9" y="44.8">o</text>
<text x="60.6" y="49.1">SM_JTAG_TRST_N</text>
<text x="88.7" y="52.4">o</text>
<text x="160.7" y="48.6">o</text>
<text x="160.7" y="49.9">o</text>
<text x="160.7" y="52.4">o</text>
<text x="88.3" y="58.8">o</text>
<text x="88.7" y="54.9">o</text>
<text x="169.8" y="56.2">o</text>
<text x="169.8" y="54.9">o</text>
<text x="88.4" y="60">o</text>
<text x="88.7" y="61.3">o</text>
<text x="88.7" y="62.6">o</text>
<text x="170.5" y="63.8">o</text>
<text x="88.4" y="66.4">o</text>
<text x="88.4" y="67.6">o</text>
<text x="88.7" y="68.9">o</text>
<text x="88.7" y="70.2">o</text>
<text x="21.5" y="98.8">o</text>
<text x="101.2" y="97.2">VREG_L2B_3P07</text>
<text x="112.6" y="97.2">VREG_S10B_1P8</text>
<text x="67.4" y="102.4">o</text>
<text x="67.4" y="103.7">o</text>
<text x="67.4" y="107.5">o</text>
<text x="66.2" y="113.9">o</text>
<text x="66.2" y="111.3">o</text>
<text x="67.4" y="108.8">o</text>
<text x="66.2" y="115.1">o</text>
<text x="21.5" y="125.4">o</text>
</g>
<g font-size="1.1" fill="#004080">
<text x="118.7" y="19.6">CXO</text>
<text x="118.7" y="22.1">SLEEP_CLK</text>
<text x="137.4" y="20.9">SDC2_DATA_0</text>
<text x="137.4" y="22.1">SDC2_DATA_1</text>
<text x="137.4" y="23.4">SDC2_DATA_2</text>
<text x="139" y="19.6">SDC2_CMD</text>
<text x="139.4" y="18.3">SDC2_CLK</text>
<text x="118.7" y="26">RESIN_N</text>
<text x="118.7" y="28.5">RESOUT_N</text>
<text x="135.9" y="28.5">USB0_DP_AUX_N</text>
<text x="136" y="29.8">USB0_DP_AUX_P</text>
<text x="137.4" y="24.7">SDC2_DATA_3</text>
<text x="118.7" y="32.3">MODE_0</text>
<text x="118.7" y="34.8">MODE_1</text>
<text x="138.5" y="33.6">EUSB0_EDM</text>
<text x="138.7" y="34.8">EUSB0_EDP</text>
<text x="118.7" y="41.2">JTAG_SRST_N</text>
<text x="118.7" y="37.4">PS_HOLD</text>
<text x="135.8" y="37.4">USB0_SS_RX0_M</text>
<text x="136.1" y="41.2">USB0_SS_RX0_P</text>
<text x="118.7" y="42.5">JTAG_TCK</text>
<text x="118.7" y="43.7">JTAG_TDI</text>
<text x="118.7" y="47.5">JTAG_TDO</text>
<text x="135.8" y="42.5">USB0_SS_RX1_M</text>
<text x="136" y="46.3">USB0_SS_TX0_M</text>
<text x="136.1" y="45">USB0_SS_RX1_P</text>
<text x="118.7" y="48.8">JTAG_TMS</text>
<text x="118.7" y="50.1">JTAG_TRST_N</text>
<text x="118.7" y="52.6">UFS0_RESET_N</text>
<text x="136" y="50.1">USB0_SS_TX1_M</text>
<text x="136.3" y="48.8">USB0_SS_TX0_P</text>
<text x="136.3" y="52.6">USB0_SS_TX1_P</text>
<text x="118.7" y="59">UFS0_L0_RXM</text>
<text x="118.7" y="55.2">UFS0_REFCLK</text>
<text x="134.8" y="56.4">PMIC_SPMI0_DATA</text>
<text x="135.6" y="55.2">PMIC_SPMI0_CLK</text>
<text x="135.6" y="59">PMIC_SPMI1_CLK</text>
<text x="24.2" y="60.2">DNC_14</text>
<text x="24.2" y="61.5">DNC_15</text>
<text x="24.2" y="62.8">DNC_23</text>
<text x="118.7" y="60.2">UFS0_L0_RXP</text>
<text x="118.7" y="61.5">UFS0_L0_TXM</text>
<text x="118.7" y="62.8">UFS0_L0_TXP</text>
<text x="131.7" y="64.1">SP_ARI_POWER_ALARM</text>
<text x="134.8" y="60.2">PMIC_SPMI1_DATA</text>
<text x="19.5" y="66.6">REFGEN_REXT0</text>
<text x="19.5" y="67.9">REFGEN_REXT1</text>
<text x="19.5" y="69.1">REFGEN_REXT2</text>
<text x="118.7" y="66.6">UFS0_L1_RXM</text>
<text x="118.7" y="67.9">UFS0_L1_RXP</text>
<text x="118.7" y="69.1">UFS0_L1_TXM</text>
<text x="118.7" y="70.4">UFS0_L1_TXP</text>
<text x="141" y="70.4">DNC_10</text>
<text x="141" y="71.7">DNC_11</text>
<text x="141" y="69.1">DNC_12</text>
<text x="118.7" y="74.2">NC_1</text>
<text x="118.7" y="75.5">NC_2</text>
<text x="118.7" y="76.8">NC_3</text>
<text x="139.4" y="75.5">EBI02_CAL</text>
<text x="118.7" y="78">NC_4</text>
<text x="139.4" y="80.6">EBI13_CAL</text>
<text x="141" y="83.1">DNC_16</text>
<text x="141" y="78">DNC_17</text>
<text x="91.4" y="103.9">DP</text>
<text x="91.4" y="105.2">DN</text>
<text x="91.4" y="107.7">eDP</text>
<text x="97.2" y="103.9">VDD1V8</text>
<text x="97.2" y="106.5">VDD3V3</text>
<text x="91.4" y="109">eDN</text>
<text x="91.4" y="111.5">RST_N</text>
<text x="98.3" y="110.3">ADDR</text>
<text x="91.4" y="114.1">SCL</text>
<text x="91.4" y="115.4">SDA</text>
<text x="98.2" y="115.4">DGND</text>
<text x="98.3" y="114.1">AGND</text>
</g>
<g font-size=".9">
<text x="22" y=".9">5</text>
<text x="63.4" y=".9">4</text>
<text x="104.9" y=".9">3</text>
<text x="146.4" y=".9">2</text>
<text x="187.9" y=".9">1</text>
<text x=".3" y="20.3">D</text>
<text x="209" y="20.3">D</text>
<text x=".3" y="56.7">C</text>
<text x="209" y="56.7">C</text>
<text x=".3" y="93.2">B</text>
<text x="209" y="93.2">B</text>
<text x=".3" y="129.7">A</text>
<text x="22" y="148.1">5</text>
<text x="63.4" y="148.1">4</text>
<text x="104.9" y="148.1">3</text>
<text x="146.4" y="148.1">2</text>
<text x="187.9" y="148.1">1</text>
</g>
</svg>
